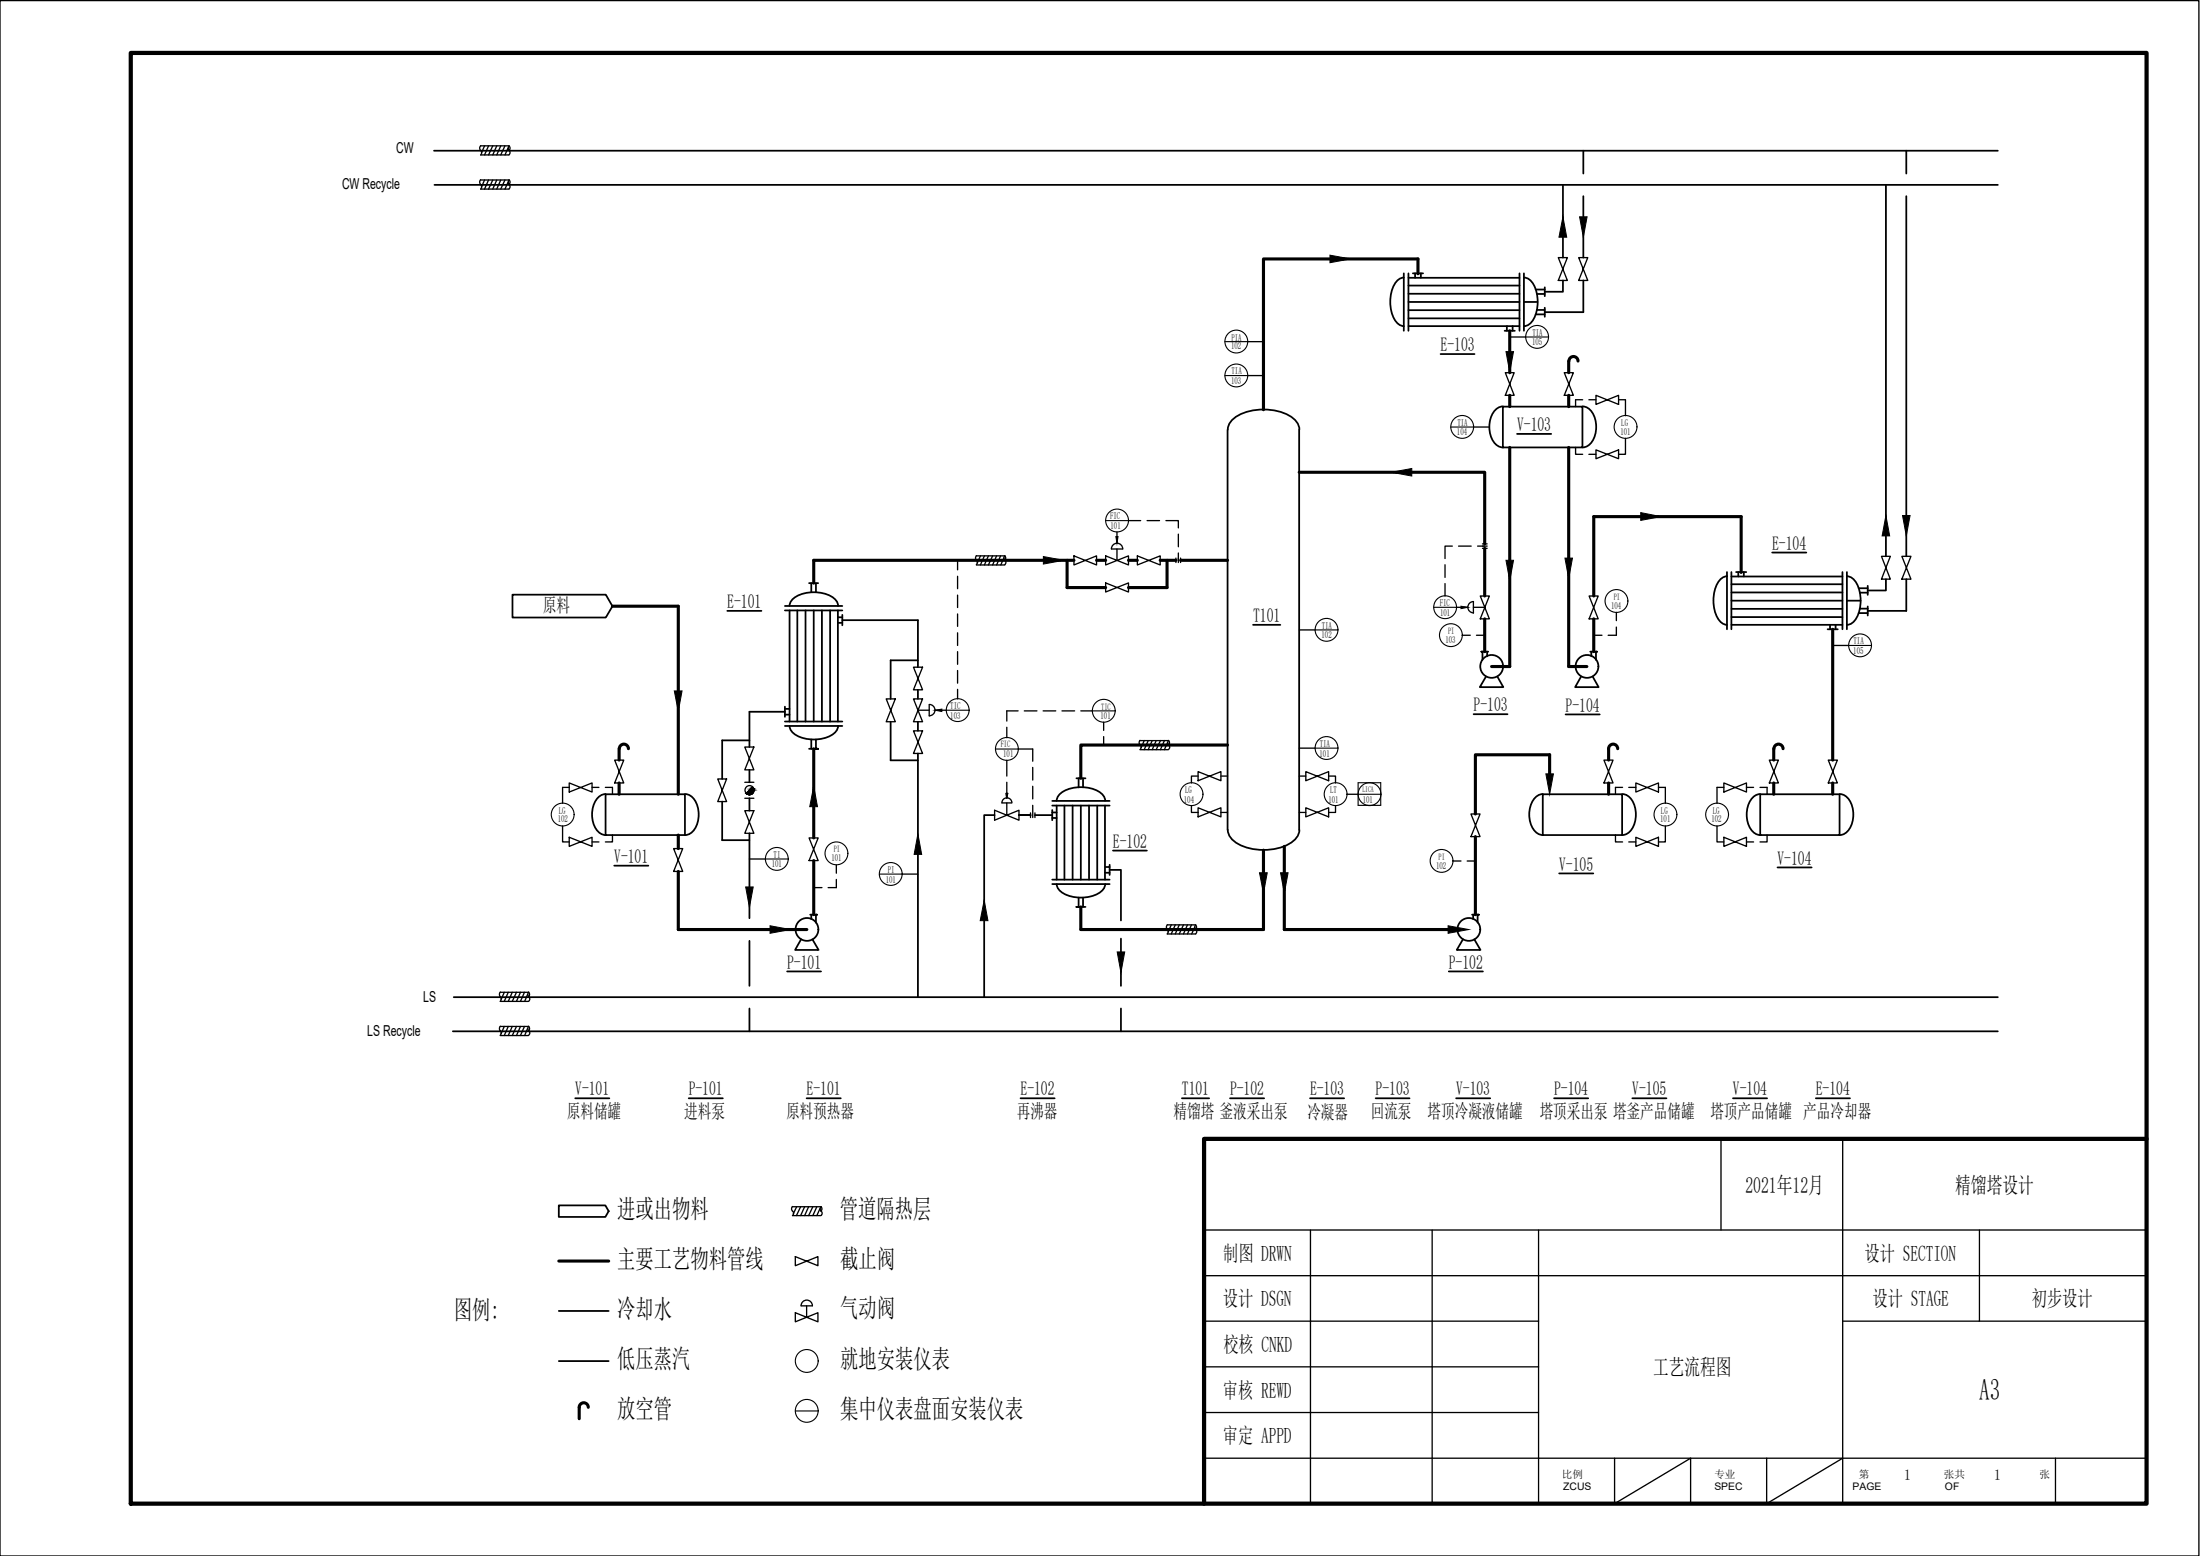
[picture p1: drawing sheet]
<svg xmlns="http://www.w3.org/2000/svg" width="420mm" height="297mm" viewBox="0 0 420 297" stroke-linecap="round" stroke-linejoin="round" font-family="sans-serif">
<!-- layer: 0 -->
<g fill="none" stroke="#000" stroke-width=".25">
<path d="M0 .1h419.9v296.9h-419.9zM143.7 150.2l-1.2 1.3M328.7 217.4v17.4M351.9 217.4v69.6M230 234.8h180M250.3 234.8v52.2M273.5 234.8v52.2M293.8 234.8v52.2M378 234.8v17.4M230 252.2h63.8M230 243.5h180M351.9 252.2h58.1"/>
<path d="M230 269.6h63.8M230 278.4h180M230 260.9h63.8M308.4 278.4v8.6l14.5-8.6v8.6M337.4 278.4v8.6l14.5-8.6M392.6 278.4v8.6"/>
<circle cx="143.2" cy="150.8" r=".87"/>
</g>
<!-- layer: QhF -->
<path d="M25 10.1h385v276.9h-385zM410 217.4h-180v69.6" fill="none" stroke="#000" stroke-width=".8"/>
<!-- layer: On) -->
<g fill="none" stroke="#000" stroke-width=".25">
<path d="M91.8 34.4h5.4M91.8 34.3a.66 .66 0 0 0 0 .9M91.8 28.7l.2 .4-.2 .5M91.8 35.2l.2 .5-.2 .4M92.5 27.8l-.6 1.4M92.5 34.4l-.6 1.3M93.3 27.8l-.8 1.8M93.3 34.4l-.8 1.7M94.1 27.8l-.8 1.8M94.1 34.4l-.8 1.7M94.9 27.8l-.8 1.8M94.9 34.4l-.8 1.7"/>
<path d="M95.6 27.8l-.7 1.8M95.6 34.4l-.7 1.7M96.4 27.8l-.8 1.8M96.4 34.4l-.8 1.7M97 28.3l-.6 1.3M97 34.8l-.6 1.3M97.2 28.7l.2 .4-.2 .5h-5.4M97.2 35.2l.2 .5-.2 .4h-5.4M97.2 28.7l.2-.4-.2-.5h-5.4a.66 .66 0 0 0 0 .9M97.2 34.3l.2 .5-.2 .4M97.2 27.9a.61 .61 0 0 0 0 .8M97.2 34.3a.61 .61 0 0 0 0 .9"/>
<path d="M186.5 106.9l.1 .5-.1 .4M186.5 106.1h5.4M186.5 107.9h5.4M186.5 106.1a.66 .66 0 0 0 0 .9M187.2 106.1l-.6 1.4M188 106.1l-.8 1.8M188.8 106.1l-.8 1.8M189.6 106.1l-.8 1.8M190.3 106.1l-.7 1.8M191.1 106.1l-.8 1.8M191.7 106.5l-.6 1.4M191.9 106.1l.2 .4-.2 .5a.64 .64 0 0 1 0-.9z"/>
<path d="M191.9 106.9l.2 .5-.2 .4M217.7 141.4h5.5a.79 .79 0 0 0 .2 1.1v.3l-.2 .3M217.7 143.1h5.4M217.7 141.3a.66 .66 0 0 0 0 .9M217.7 142.2l.2 .4-.2 .5M218.5 141.4l-.6 1.3M219.3 141.4l-.8 1.7M220 141.4l-.7 1.7M220.8 141.4l-.8 1.7M221.6 141.4l-.8 1.7M222.4 141.4l-.8 1.7M223 141.8l-.6 1.3"/>
<path d="M223.2 141.3l.2 .5-.2 .4M222.9 177.4l.2 .4-.2 .5h5.4l.3-.5-.3-.4a.64 .64 0 0 1 0-.8h-5.4a.66 .66 0 0 0 0 .8M223.7 176.6l-.6 1.3M224.5 176.6l-.8 1.7M225.2 176.6l-.7 1.7M226 176.6l-.8 1.7M226.8 176.6l-.8 1.7M227.5 176.6l-.7 1.7M228.2 177l-.6 1.3M228.3 176.6l.2 .4-.2 .4M95.5 196.8l.2 .4-.2 .4M95.5 195.9h5.4"/>
<path d="M95.5 197.7h5.4M95.6 195.9a.66 .66 0 0 0 0 .9M96.3 189.4l-.6 1.4M96.3 195.9l-.6 1.4M97.1 189.4l-.8 1.8M97.1 195.9l-.8 1.8M97.8 189.4l-.7 1.8M97.8 195.9l-.7 1.8M98.6 189.4l-.8 1.8M98.6 195.9l-.8 1.8M99.4 189.4l-.8 1.8M99.4 195.9l-.8 1.8"/>
<path d="M100.2 189.4l-.8 1.8M100.2 195.9l-.8 1.8M100.8 189.9l-.6 1.3M100.8 196.3l-.6 1.4M101 190.3l.1-.5-.2-.4h-5.3a.92 .92 0 0 0 .1 1.2l-.2 .6h5.4M101 195.9l.1 .4-.1 .5M101 189.4a.61 .61 0 0 0 0 .8M101 195.9a.79 .79 0 0 0 .2 1.1v.4l-.2 .2M101 190.3l.2 .4-.2 .4M151.3 230.4h5.5M151.3 230.3a.66 .66 0 0 0 0 .9M151.4 231.2l.2 .4-.2 .4 5.4 .1"/>
<path d="M152.1 230.4l-.6 1.3M152.9 230.4l-.8 1.7M153.7 230.4l-.8 1.7M154.4 230.4l-.7 1.7M155.2 230.4l-.8 1.7M156 230.4l-.8 1.7M156.6 230.7l-.6 1.4M156.8 230.3l.2 .5-.2 .4a.64 .64 0 0 1 0-.9zM156.8 231.2l.2 .4-.2 .4"/>
</g>
<g fill="none" stroke="#000" stroke-width=".34">
<path d="M160.9 118.4h14.4v9M149.9 135.9h-6.8v6.7M170.1 137.8v7.3h5.2M175.3 131.7v1.7M175.3 137.8v1.7M175.3 126.1h-5.2v7.3M137.9 153v7.4h5.2M143.1 147v2.3M143.1 152.4v2.4M143.1 159.1v16.2M143.1 141.3h-5.2v7.4M175.3 143.8v46.6"/>
<path d="M189.9 155.6h-1.9v34.8M194.6 155.6h2.2M197.7 155.6h3.3M143.1 179.6v8.6M211.9 166.1h2.2v9.6M214.1 179.2v9M86.5 196.9h295.1M86.7 190.4h294.9M143.1 192.5v4.4M214.1 192.5v4.4M106.7 259.8h9.5"/>
</g>
<!-- layer: QStl4 -->
<g fill="none" stroke="#000" stroke-width=".34">
<path d="M82.9 28.8h298.7M83 35.3h298.6M298.5 35.3v13.9M302.4 28.8v4.3M302.4 37.5v11.7M360.2 35.3v70.9M364.1 28.8v4.3M364.1 37.5v68.7M298.5 53.5v2.2h-3.5M302.4 53.5v6.1h-7.4M360.2 110.6v2.1h-3.5M364.1 110.6v6h-7.4"/>
<path d="M106.7 250.3h9.5"/>
</g>
<g fill="none" stroke="#000" stroke-width=".59">
<path d="M270.8 52.3v-2.9h-29.5v28.8M288.3 63.1v8M288.3 75.5v2.1M299.6 68.9v2.2M299.6 75.5v2.1M299.6 68.9a.87 .87 0 0 1 .9-.8 .87 .87 0 0 1 .9 .8M248.1 90.2h35.4v13.6M288.3 85.4v41.8h-3.4M299.6 85.4v41.8h3.5M117 115.7h12.5v35.9M203.8 107v5.2h7.4M205.1 107h-49.7v4.3"/>
<path d="M209.4 107h1.8M215.5 107h1.7M221.6 107h3M222.9 107v5.2h-7.4M225.5 107h8.9M283.5 104.7v9.1M283.5 118.1v6.3M304.4 118.1v6.3M332.5 109.3v-10.7h-28.1v15.2M350 120.1v25M118.2 142.9v2.2M118.2 149.5v2.1"/>
<path d="M118.3 142.9a.87 .87 0 0 1 .8-.8 .87 .87 0 0 1 .9 .8M129.5 159.4v2.6M155.4 142.9v17.1M234.4 142.2h-28v6.4M281.8 159.7v14.9M296 147.7v-3.6h-14.2v11.3M307.2 142.9a.87 .87 0 0 1 .9-.8 .87 .87 0 0 1 .8 .8M307.2 142.9v2.2M307.2 149.5v2.1M338.8 142.9v2.2M338.8 149.5v2.1M338.8 142.9a.87 .87 0 0 1 .9-.8 .87 .87 0 0 1 .8 .8"/>
<path d="M350 149.5v2.1M129.5 166.4v11h24.6M155.4 164.3v10.3M241.3 162.3v15.1h-34.9v-4.3M245.3 161.6v15.8h33M106.7 240.7h9.5M112.4 268.7a.87 .87 0 0 0-.9-.9 .87 .87 0 0 0-.9 .9v2.1"/>
</g>
<g fill="none" stroke="#000" stroke-width=".34">
<path d="M275.1 67.6h6.5M289.7 82.8h6.5M97.9 113.5h17.8l1.3 2.2-1.3 2.2h-17.8zM138.9 116.6h6.5M239.3 119.3h5.2M338.5 105.5h6.5M281.4 136.3h6.5M299 136.4h6.5M117.3 165.3h6.5M212.6 162.4h6.4M297.8 166.7h6.5M339.5 165.6h6.5"/>
<path d="M150.3 185.4h6.5M276.7 185.4h6.5M109.9 209.7h6.5M131.5 209.7h6.5M154.1 209.7h6.5M194.9 209.7h6.5M225.7 209.7h5.2M234.9 209.7h6.5M250.2 209.7h6.5M262.7 209.7h6.5M278.1 209.7h6.5M296.8 209.7h6.5"/>
<path d="M311.7 209.7h6.6M331 209.7h6.5M346.8 209.7h6.5M106.7 230.1h8.9l.6 1.1-.6 1.1h-8.9z"/>
</g>
<g fill="none" stroke="#000" stroke-width=".25">
<path d="M297.6 49.2l1.7 4.3h-1.7l1.7-4.3zM301.5 49.2l1.7 4.3h-1.7l1.7-4.3zM287.5 71.1l1.7 4.4h-1.7l1.7-4.4zM298.7 71.1l1.8 4.4h-1.8l1.8-4.4zM304.8 75.5v1.7l4.3-1.7v1.7zM304.8 85.9l4.3 1.7v-1.7l-4.3 1.7zM205.1 106.1l4.3 1.8v-1.8l-4.3 1.8zM211.2 111.3l4.3 1.7v-1.7l-4.3 1.7zM211.2 106.1l4.3 1.8v-1.8l-4.3 1.8zM212.7 103.9a1.08 1.08 0 0 1 1.1-.1 1.08 1.08 0 0 1 .6 1h-2.1v-.4zM213.3 104.8v2.2M217.2 106.1l4.4 1.8v-1.8l-4.4 1.8z"/>
<path d="M281.4 115.9h2.1M281.4 114.9v2.1M281.4 114.8a1.08 1.08 0 0 0-1.1 1.1 1.08 1.08 0 0 0 1.1 1.1M282.7 113.8l1.7 4.3h-1.7l1.7-4.3zM303.5 113.8l1.7 4.3h-1.7l1.7-4.3zM359.3 106.2l1.7 4.4h-1.7l1.7-4.4zM363.2 106.2l1.8 4.4h-1.8l1.8-4.4zM169.2 133.4h1.8l-1.8 4.4h1.8zM174.5 127.4h1.7l-1.7 4.3h1.7zM174.5 139.5h1.7l-1.7 4.3h1.7zM174.5 133.4h1.7l-1.7 4.4h1.7zM175.3 135.6h2.2"/>
<path d="M177.5 136.6a1.08 1.08 0 0 0 1.1-1 1.08 1.08 0 0 0-1.1-1.1v2.2M108.7 149.5v1.7l4.4-1.7v1.7zM108.7 159.8l4.4 1.8v-1.8l-4.4 1.8zM117.4 145.1l1.7 4.4h-1.7l1.7-4.4zM137.1 148.7h1.7l-1.7 4.3h1.7zM142.2 142.6h1.8l-1.8 4.4h1.8zM142.2 154.8h1.8l-1.8 4.3h1.8zM142.2 149.3h1.8M142.2 152.4h1.8M154.5 160l1.8 4.3h-1.8l1.8-4.3zM189.9 154.7v1.9l4.7-1.9v1.9zM192.3 153.3h.9"/>
<path d="M193.3 153.3a.95 .95 0 0 0-1-1 .95 .95 0 0 0-1 1h1v2.3M228.8 147.3v1.7l4.4-1.7v1.7zM228.8 154.2v1.7l4.4-1.7v1.7zM249.4 147.3v1.7l4.3-1.7v1.7zM249.4 154.2v1.7l4.3-1.7v1.7zM280.9 155.4l1.8 4.3h-1.8l1.8-4.3zM306.3 145.1l1.8 4.4h-1.8l1.8-4.4zM312.4 149.5v1.7l4.3-1.7v1.7zM312.4 159.8l4.3 1.8v-1.8l-4.3 1.8zM329.2 149.5v1.7l4.3-1.7v1.7zM329.2 159.8l4.3 1.8v-1.8l-4.3 1.8zM337.9 145.1l1.7 4.4h-1.7l1.7-4.4z"/>
<path d="M349.2 145.1l1.7 4.4h-1.7l1.7-4.4zM128.7 162l1.7 4.4h-1.7l1.7-4.4zM151.9 239.9l4.3 1.7v-1.7l-4.3 1.7zM151.9 250.6l4.3 1.7v-1.7l-4.3 1.7zM153.2 248.6a1.08 1.08 0 0 1 1.2-.4 1.08 1.08 0 0 1 .8 1.1h-2.2zM154.1 249.3v2.1"/>
</g>
<!-- layer: cR6phF -->
<g fill="none" stroke="#000" stroke-width=".21">
<path d="M233.9 65.2h4.4M233.9 71.7h4.4M291.4 64.3h4.3M211.2 99.4h4.3M277.1 81.5h4.3M273.8 115.9h4.3M180.7 135.6h4.3M208.6 135.7h4.3M251.1 120.3h4.4M353.1 123.2h4.3M190.1 143h4.3M251.1 142.8h4.4"/>
<path d="M259.4 149.4h4.3v4.3h-4.3zM259.4 151.6h4.3M146.2 164h4.3M167.9 166.9h4.4M151.9 269.4h4.3"/>
<circle cx="236.1" cy="65.2" r="2.18"/>
<circle cx="236.1" cy="71.7" r="2.18"/>
<circle cx="293.6" cy="64.3" r="2.18"/>
<circle cx="213.3" cy="99.4" r="2.18"/>
<circle cx="279.3" cy="81.5" r="2.18"/>
<circle cx="310.5" cy="81.5" r="2.18"/>
<circle cx="276" cy="115.9" r="2.18"/>
<circle cx="308.7" cy="114.7" r="2.18"/>
<circle cx="182.9" cy="135.6" r="2.18"/>
<circle cx="210.8" cy="135.7" r="2.18"/>
<circle cx="253.3" cy="120.2" r="2.18"/>
<circle cx="277.1" cy="121.2" r="2.18"/>
<circle cx="355.2" cy="123.2" r="2.18"/>
<circle cx="107.5" cy="155.5" r="2.18"/>
<circle cx="192.3" cy="143" r="2.18"/>
<circle cx="227.6" cy="151.6" r="2.18"/>
<circle cx="253.3" cy="142.8" r="2.18"/>
<circle cx="255.1" cy="151.6" r="2.18"/>
<circle cx="261.6" cy="151.6" r="2.18"/>
<circle cx="318.1" cy="155.5" r="2.18"/>
<circle cx="327.9" cy="155.5" r="2.18"/>
<circle cx="148.4" cy="164" r="2.18"/>
<circle cx="159.7" cy="162.9" r="2.18"/>
<circle cx="170.1" cy="166.8" r="2.18"/>
<circle cx="275.3" cy="164.3" r="2.18"/>
<circle cx="154.1" cy="259.8" r="2.18"/>
<circle cx="154.1" cy="269.3" r="2.18"/>
</g>
<!-- layer: cR6p -->
<g fill="none" stroke="#000" stroke-width=".25">
<path d="M238.3 71.7h3M238.3 65.2h3M288.3 64.3h3.1M302.3 76.3h-1.4v1.3M303.4 76.3h1.4M309.1 76.3h1.3v3.1M215.5 99.4h2.3M219.1 99.4h2.3M222.7 99.4h2.3v1.4M281.4 81.5h3M300.9 85.4v1.3h1.4M303.4 86.7h1.4"/>
<path d="M310.4 83.7v3h-1.3M182.9 107v1.8M182.9 110v2.4M182.9 113.6v2.4M182.9 117.2v2.4M213.3 101.5v2.2M224.6 106.5v.9M225 102v2.4M225 105.6v1.8M225.5 106.5v.9M276 107.8v2.4M276 111.4v2.4"/>
<path d="M277.4 104.3h-1.4v2.3M278.1 115.9h2.2M278.6 104.3h2.4M282.2 104.3h1.8M283.1 104.7h.9M283.1 103.8h.9M308.7 119.7v1.6h-1.6M308.7 116.9v1.6M178.6 135.6h2.1M182.9 120.8v2.4M182.9 124.4v2.4M182.9 128v2.4"/>
<path d="M182.9 131.6v1.8M192.3 138.8v2M194.4 135.7h-2.1v2M195.6 135.7h2.4M199.2 135.7h2.4M202.8 135.7h2.4M206.4 135.7h2.2M210.8 137.9v1.5M248.1 120.3h3M279.2 121.3h1.6M282 121.3h1.5M304.4 121.3h1.5"/>
<path d="M350 123.2h3.1M107.4 157.7v3h1.3M108.7 150.3h-1.3v3.1M113.1 150.3h1.3M115.6 150.3h1.4v1.3M117 159.4v1.3h-1.4M192.1 151.5h.3l-.1 .9zM192.3 145.1v3.1M192.3 149.3v3M194.4 143h2.8v2.3M196.8 155.2v.9M197.2 146.5v2.4"/>
<path d="M197.2 150.1v2.4M197.2 153.7v2.4M197.7 155.2v.9M210.8 140.6v1.6M227.5 153.8v1.3h1.3M228.8 148.2h-1.3v1.3M233.2 148.2h1.2M233.2 155.1h1.2M248.1 148.2h1.3M248.1 155.1h1.3M248.1 142.8h3M253.7 148.2h1.4v1.3"/>
<path d="M255.1 153.8v1.3h-1.4M257.2 151.6h2.2M308.5 159.4v1.3h1.4M309.9 150.3h-1.4v1.3M311.1 150.3h1.3M316.7 150.3h1.4v3.1M318.1 157.7v3h-1.4M327.9 157.7v3h1.3M329.2 150.3h-1.3v3.1M333.5 150.3h1.4M336.1 150.3h1.4v1.3M337.5 159.4v1.3h-1.4"/>
<path d="M113.1 160.7h1.3M143.1 164h3.1M155.4 169.4h1.6M159.7 165.1v1.6M159.7 167.9v1.5h-1.5M172.3 166.9h3M277.5 164.4h1.5M280.2 164.4h1.6M311.1 160.7h1.3M333.5 160.7h1.4"/>
</g>
<path d="M287 77.6h15.2v7.8h-15.2zM287 77.6a2.84 2.84 0 0 0-2.4 2.4 4.8 4.8 0 0 0 1.4 5.1l1 .3M302.2 77.6a2.84 2.84 0 0 1 2.4 2.4 4.8 4.8 0 0 1-1.3 5.1l-1.1 .3M115.7 151.6h15.1v7.8h-15.1zM115.7 151.6a2.84 2.84 0 0 0-2.4 2.4 4.8 4.8 0 0 0 1.4 5.1l1 .3M130.8 151.6a2.84 2.84 0 0 1 2.4 2.4 4.8 4.8 0 0 1-1.4 5.1l-1 .3M294.6 151.6h15.2v7.8h-15.2zM294.7 151.6a2.84 2.84 0 0 0-2.4 2.4 4.8 4.8 0 0 0 1.3 5.1l1.1 .3M309.8 151.6a2.84 2.84 0 0 1 2.4 2.4 4.8 4.8 0 0 1-1.4 5.1l-1 .3M336.2 151.6h15.1v7.8h-15.1zM336.2 151.6a2.84 2.84 0 0 0-2.4 2.4 4.8 4.8 0 0 0 1.4 5.1l1 .3M351.3 151.6a2.84 2.84 0 0 1 2.4 2.4 4.8 4.8 0 0 1-1.3 5.1l-1.1 .3" fill="none" stroke="#000" stroke-width=".34"/>
<!-- layer: |XT -->
<path d="M234.4 82v76.4M234.5 82a3.8 3.8 0 0 1 2.8-3.1 10.7 10.7 0 0 1 9.5 .8 2.92 2.92 0 0 1 1.4 2.3M248.1 82v76.4M234.5 158.4a3.8 3.8 0 0 0 2.8 3.1 10.7 10.7 0 0 0 9.5-.8 2.92 2.92 0 0 0 1.4-2.3" fill="none" stroke="#000" stroke-width=".34"/>
<!-- layer: l -->
<g fill="none" stroke="#000" stroke-width=".34">
<path d="M283.8 129.1l-1.2 2.1h4.5l-1.1-2.1M284 124.4v.9M284.2 124.4h-1.3h.2v1.6M302 129.1l-1.2 2.1h4.5l-1.1-2.1M303.7 124.4h1.3h-.2v1.6M303.9 124.4v.9M153 179.3l-1.2 2h4.5l-1.1-2M154.7 174.6h1.3h-.2v1.5M154.9 174.6v.9M279.4 179.3l-1.2 2h4.5l-1.1-2M281.1 174.6h1.3h-.2v1.5M281.3 174.6v.9"/>
<circle cx="284.9" cy="127.2" r="2.18"/>
<circle cx="303.1" cy="127.2" r="2.18"/>
<circle cx="154.1" cy="177.4" r="2.18"/>
<circle cx="280.5" cy="177.4" r="2.18"/>
</g>
<!-- layer: cR6p -->
<path d="M213.1 102.4h.4l-.2 1.3zM279 115.7l1.3 .2-1.3 .3zM178.6 135.6l1.3-.2v.4z" fill="#000" stroke="#000" stroke-width=".19"/>
<g fill="#000" stroke="#000" stroke-width=".19">
<path d="M254 48.7l3.9 .7-3.9 .8zM298.5 41.4l.7 3.9h-1.5zM301.7 41.4h1.4l-.7 3.9zM287.6 67.1h1.5l-.8 3.9zM265.7 90.2l3.9-.8v1.5zM313.4 97.9l3.8 .7-3.8 .7zM360.2 98.4l.7 3.9h-1.4zM199.3 106.2l3.9 .8-3.9 .7zM287.6 107h1.5l-.8 3.9zM298.9 106.5h1.4l-.7 3.9zM363.3 98.4h1.5l-.7 3.9zM128.8 131.9h1.5l-.8 3.9z"/>
<path d="M155.4 150.1l.7 3.9h-1.5zM175.3 159.2l.7 3.9h-1.4zM295.2 147.7h1.5l-.7 3.9zM142.4 169.3h1.4l-.7 3.9zM147.1 176.7l3.9 .7-3.9 .8zM188 171.9l.7 3.9h-1.5zM240.5 166.6h1.5l-.7 3.9zM244.6 166.6h1.4l-.7 3.9zM276.6 176.7l3.9 .7-3.9 .8zM213.4 181.7h1.4l-.7 4z"/>
</g>
<!-- layer: cbpVh -->
<g fill="none" stroke="#000" stroke-width=".34">
<path d="M268.1 52.2v10.9M268.1 53a3.1 3.1 0 0 0-2.4 2.8 6.4 6.4 0 0 0 1.4 6.1l1 .4M269 52.2v10.9M269 53h21.2M269 57.6h21.2M269 56.1h21.2M269 54.5h21.2M269 59.2h21.2M269.8 52.2h2M270.3 52.2v.8M271.4 52.2v.8M290.2 52.2v10.9"/>
<path d="M291 52.2v10.9M291 57.6h2.6M291.1 53a3.1 3.1 0 0 1 2.4 2.8 6.4 6.4 0 0 1-1.4 6.1l-1 .4M293.3 55.3h1.7M293.5 56.1h1.5M293.5 59.2h1.5M295 54.8v1.7M295 58.7v1.8M269 62.3h21.2M269 60.8h21.2M287.4 63.1h1.9M287.8 62.3v.8"/>
<path d="M288.9 62.3v.8M293.3 60h1.7M149.9 115.7h11M149.9 116.5h11M150.8 115.7a3.1 3.1 0 0 1 2.8-2.4 6.4 6.4 0 0 1 6.1 1.3l.4 1.1M150.8 116.5v21.2M152.3 116.5v21.2M153.8 116.5v21.2M154.5 111.3h1.8M154.9 111.3v1.8M155.4 116.5v21.2M155.8 111.3v1.8"/>
<path d="M157 116.5v21.2M158.5 116.5v21.2M160 116.5v21.2M160 118.9h.9M160 117.8h.9M160.9 117.4v2M329.8 109.2v10.9M329.8 110a3.1 3.1 0 0 0-2.4 2.8 6.4 6.4 0 0 0 1.4 6.1l1 .4M330.7 109.2v10.9M330.7 110.1h21.2M330.7 119.3h21.2M330.7 114.7h21.2"/>
<path d="M330.7 113.1h21.2M330.7 111.5h21.2M330.7 116.2h21.2M330.7 117.8h21.2M331.6 109.2h1.9M332 109.2v.9M333 109.2v.9M349.5 119.3v.8M350.6 119.3v.8M351.9 109.2v10.9M352.7 109.2v10.9M352.7 114.7h2.6"/>
<path d="M352.7 110a3.1 3.1 0 0 1 2.4 2.8 6.4 6.4 0 0 1-1.3 6.1l-1.1 .4M355 112.3h1.7M355 117h1.7M355.2 116.2h1.5M355.2 113.1h1.5M356.7 111.8v1.8M356.7 115.8v1.7M149.9 137.7h11M149.9 138.6h11M149.9 135.3h.9M149.9 134.9v1.9M149.9 136.4h.9"/>
<path d="M150.8 138.6a3.1 3.1 0 0 0 2.8 2.4 6.4 6.4 0 0 0 6.1-1.4l.4-1M349 120.1h2M154.9 141.2v1.7M155.8 141.2v1.7h.5h-1.8M201 152.9h10.9M201 153.8h10.9M201 156.2h.8M201 154.6v2M201 155.1h.8M201.8 152.9a3.1 3.1 0 0 1 2.8-2.4 6.4 6.4 0 0 1 6.1 1.4l.4 1M201.8 153.8v14.1M203.3 153.8v14.1"/>
<path d="M204.9 153.8v14.1M205.6 148.6h1.7M206 148.6v1.7M206.4 153.8v14.1M206.8 148.6v1.7M208 153.8v14.1M209.5 153.8v14.1M211 153.8v14.1M201 167.9h10.9M201 168.8h10.9M201.8 168.7a3.1 3.1 0 0 0 2.8 2.4 6.4 6.4 0 0 0 6.1-1.3l.4-1.1M206 171.4v1.7h-.4h1.7"/>
<path d="M206.8 171.4v1.7M211 165.5h.9M211 166.6h.9M211.9 165.1v1.9"/>
</g>
<!-- layer: 0 -->
<g fill="#000" stroke="#000" stroke-width=".19">
<path d="M142.9 151.7h.4zM143.7 150.2l.1 .2h-.2z"/>
<path d="M142.9 151.7h.3zM143 151.7h.2z"/>
<path d="M142.9 151.7h.5zM142.9 151.7h.4z"/>
<path d="M142.7 151.7h.8zM142.7 151.7h.7z"/>
<path d="M142.7 151.6h.8zM142.7 151.6l.8 .1z"/>
<path d="M142.6 151.6h1zM142.6 151.6h.9z"/>
<path d="M142.6 151.5h1zM142.6 151.5l1 .1z"/>
<path d="M142.5 151.5h1.2zM142.5 151.5h1.1z"/>
<path d="M142.5 151.4h1.3zM142.5 151.5h1.2z"/>
<path d="M143.6 150.4l.3 .1zM143.6 150.4l.3 .1h-.4z"/>
<path d="M142.7 151.3l1.1 .1v-.1zM142.7 151.3l1.1 .1h-1.3z"/>
<path d="M143.5 150.5l.5 .2-.1-.2zM143.3 150.7l.2-.2 .5 .2z"/>
<path d="M142.8 151.2l1 .1 .1-.1zM142.7 151.3l.1-.1 1 .1z"/>
<path d="M143.3 150.7l.7 .2v-.2zM143.3 150.7l.7 .2h-.9z"/>
<path d="M143.1 150.9l.9 .1v-.1zM143.1 150.9l.9 .1h-1z"/>
<path d="M143 151l.9 .2 .1-.2zM143 151l.9 .2h-1.1z"/>
</g>
<text font-size="5.7" x="378" y="267.3">A3</text>
<g font-size="5">
<text x="117.9" y="232.4">进或出物料</text>
<text x="160.4" y="232.5">管道隔热层</text>
<text x="117.9" y="242">主要工艺物料管线</text>
<text x="160.5" y="242">截止阀</text>
<text x="86.7" y="251.8">图例:</text>
<text x="117.9" y="251.5">冷却水</text>
<text x="160.4" y="251.5">气动阀</text>
<text x="117.9" y="261.1">低压蒸汽</text>
<text x="160.4" y="261.1">就地安装仪表</text>
<text x="117.9" y="270.6">放空管</text>
<text x="160.5" y="270.6">集中仪表盘面安装仪表</text>
</g>
<g font-size="4.3">
<text x="333.3" y="227.7">2021年12月</text>
<text x="373.4" y="227.7">精馏塔设计</text>
<text x="315.7" y="262.5">工艺流程图</text>
</g>
<g font-size="4.2">
<text x="233.6" y="240.7">制图 DRWN</text>
<text x="356.1" y="240.7">设计 SECTION</text>
<text x="233.6" y="249.3">设计 DSGN</text>
<text x="357.6" y="249.3">设计 STAGE</text>
<text x="388" y="249.4">初步设计</text>
<text x="233.6" y="258.1">校核 CNKD</text>
<text x="233.6" y="266.8">审核 REWD</text>
<text x="233.6" y="275.5">审定 APPD</text>
</g>
<g font-size="3.7">
<text x="275.1" y="67">E-103</text>
<text x="289.7" y="82.3">V-103</text>
<text x="338.5" y="105">E-104</text>
<text x="103.7" y="116.8">原料</text>
<text x="138.9" y="116.1">E-101</text>
<text x="239.3" y="118.7">T101</text>
<text x="281.4" y="135.8">P-103</text>
<text x="299" y="135.8">P-104</text>
<text x="212.6" y="161.9">E-102</text>
<text x="117.3" y="164.7">V-101</text>
<text x="297.8" y="166.2">V-105</text>
<text x="339.5" y="165.1">V-104</text>
<text x="150.3" y="184.9">P-101</text>
<text x="276.7" y="184.9">P-102</text>
<text x="109.9" y="209.1">V-101</text>
<text x="131.5" y="209.1">P-101</text>
<text x="154.1" y="209.1">E-101</text>
<text x="194.9" y="209.1">E-102</text>
<text x="225.7" y="209.1">T101</text>
<text x="234.9" y="209.1">P-102</text>
<text x="250.2" y="209.1">E-103</text>
<text x="262.7" y="209.1">P-103</text>
<text x="278.1" y="209.1">V-103</text>
<text x="296.8" y="209.1">P-104</text>
<text x="311.7" y="209.1">V-105</text>
<text x="331" y="209.1">V-104</text>
<text x="346.8" y="209.1">E-104</text>
<text x="108.2" y="213.5">原料储罐</text>
<text x="130.7" y="213.3">进料泵</text>
<text x="150.1" y="213.5">原料预热器</text>
<text x="194.2" y="213.5">再沸器</text>
<text x="224.1" y="213.5">精馏塔 釜液采出泵</text>
<text x="249.7" y="213.6">冷凝器</text>
<text x="261.8" y="213.3">回流泵</text>
<text x="272.6" y="213.5">塔顶冷凝液储罐</text>
<text x="294" y="213.3">塔顶采出泵 塔釜产品储罐</text>
<text x="326.6" y="213.5">塔顶产品储罐 产品冷却器</text>
</g>
<g font-size="2.9">
<text x="75.7" y="29.2">CW</text>
<text x="65.3" y="36">CW Recycle</text>
<text x="80.8" y="191.3">LS</text>
<text x="70.1" y="197.8">LS Recycle</text>
<text x="363.6" y="282.6">1</text>
<text x="380.8" y="282.6">1</text>
</g>
<g font-size="2">
<text x="298.3" y="282.1">比例</text>
<text x="298.5" y="284.5">ZCUS</text>
<text x="327.4" y="282.1">专业</text>
<text x="327.4" y="284.5">SPEC</text>
<text x="353.8" y="284.5">PAGE</text>
<text x="355" y="282.1">第</text>
<text x="371.2" y="282.1">张共</text>
<text x="371.5" y="284.5">OF</text>
<text x="389.5" y="282.1">张</text>
</g>
<g font-size="1.9">
<text x="235.2" y="65.1">PIA</text>
<text x="292.6" y="65.9">105</text>
<text x="292.7" y="64.1">TIA</text>
<text x="235.1" y="66.7">102</text>
<text x="235.2" y="71.4">TIA</text>
<text x="235.1" y="73.3">103</text>
<text x="278.3" y="83.1">104</text>
<text x="278.3" y="81.3">TIA</text>
<text x="309.5" y="83">101</text>
<text x="309.6" y="81.4">LG</text>
<text x="212" y="99.1">FIC</text>
<text x="212.1" y="101">101</text>
<text x="275" y="115.6">FIC</text>
<text x="275" y="117.5">101</text>
<text x="307.7" y="116.3">104</text>
<text x="252.4" y="121.8">102</text>
<text x="252.4" y="120">TIA</text>
<text x="276.1" y="122.8">103</text>
<text x="353.9" y="124.8">105</text>
<text x="354" y="123">TIA</text>
<text x="181.5" y="135.3">TIC</text>
<text x="181.5" y="137.2">103</text>
<text x="210.2" y="137.2">101</text>
<text x="252.1" y="142.6">TIA</text>
<text x="191.6" y="144.5">101</text>
<text x="252" y="144.4">101</text>
<text x="106.7" y="155.3">LG</text>
<text x="226.1" y="153.2">104</text>
<text x="226.3" y="151.4">LG</text>
<text x="253.7" y="153.2">101</text>
<text x="254" y="151.4">LT</text>
<text x="260.3" y="153.2">101</text>
<text x="317.2" y="155.3">LG</text>
<text x="327.1" y="155.3">LG</text>
<text x="106.5" y="157">102</text>
<text x="317.1" y="157">101</text>
<text x="326.9" y="157">102</text>
<text x="147.4" y="165.6">101</text>
<text x="147.7" y="163.7">TI</text>
<text x="158.8" y="164.5">101</text>
<text x="169.5" y="166.6">PI</text>
<text x="274.3" y="165.8">102</text>
<text x="169.2" y="168.5">101</text>
</g>
<g font-size="1.7">
<text x="308.2" y="114.5">PI</text>
<text x="276.6" y="121">PI</text>
<text x="210.3" y="135.5">TIC</text>
<text x="191.1" y="142.7">FIC</text>
<text x="159.2" y="162.7">PI</text>
<text x="274.7" y="164.1">PI</text>
</g>
<text font-size="1.5" x="260.2" y="151.3">LICA</text>
</svg>
